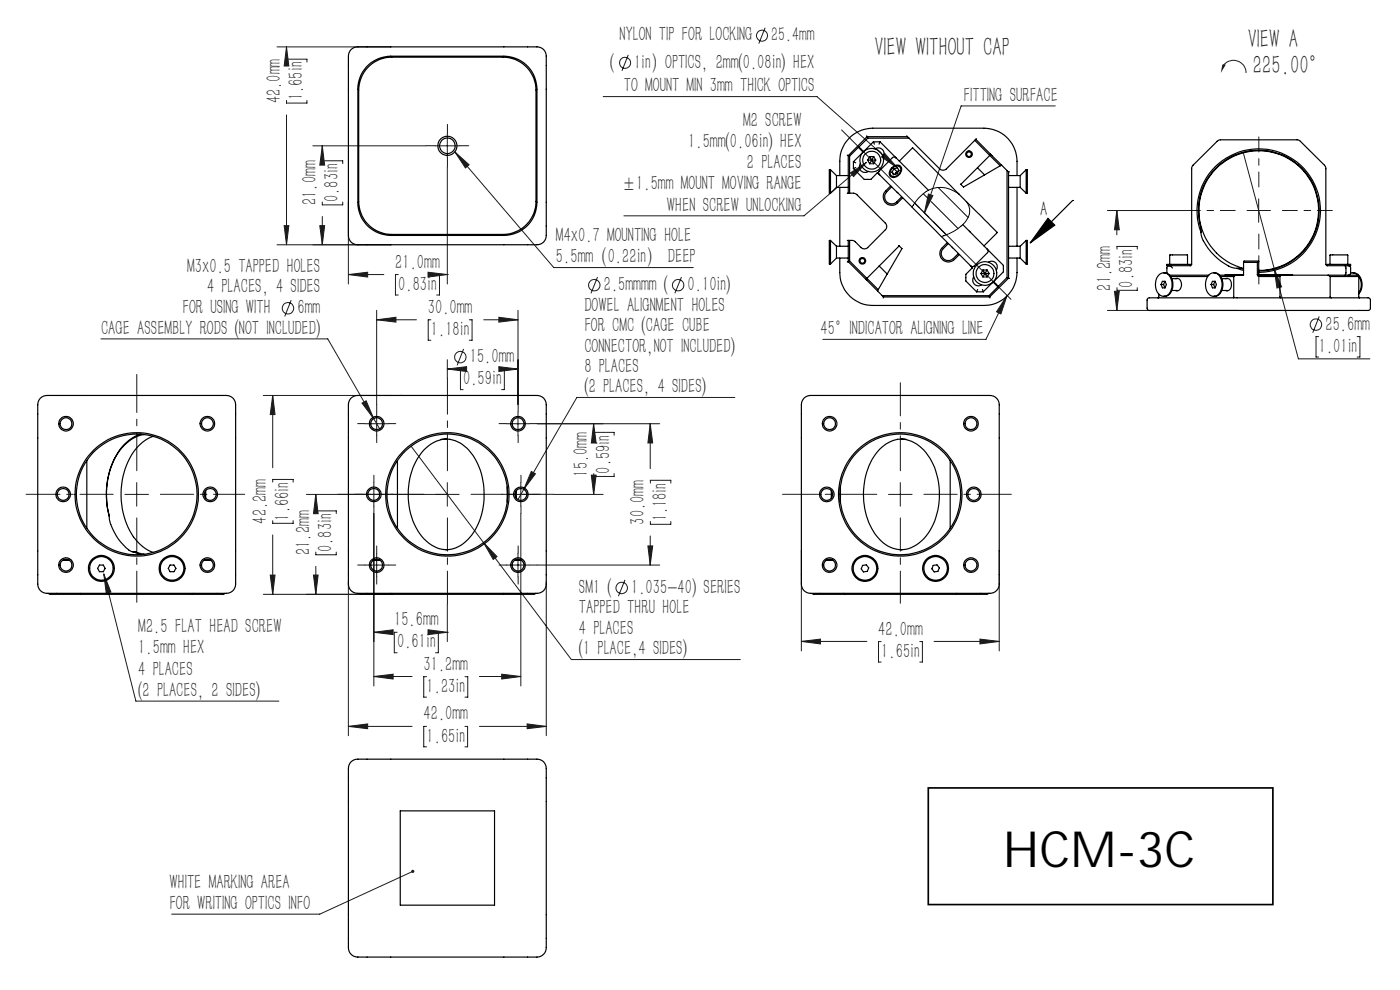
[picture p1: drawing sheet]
<svg xmlns="http://www.w3.org/2000/svg" width="297mm" height="210mm" viewBox="0 0 297 210" stroke-linecap="round" stroke-linejoin="round" font-family="sans-serif">
<g fill="none" stroke="#191924" stroke-width=".21">
<path d="M133.3 11.6l-1.4 3.4M162.3 5.9l-1.3 3.3M259.4 14.1a2.67 2.67 0 0 1 3-1.2 2.67 2.67 0 0 1 1.9 2.6M126.8 58.8l-1.4 3.4M144.6 58.8l-1.4 3.4M61.8 63.7l-1.4 3.4M98.4 74l-1.4 3.5M279.9 67.1l-1.4 3.5M132.6 123l-1.4 3.5"/>
<circle cx="132.6" cy="13.3" r="1.18"/>
<circle cx="161.7" cy="7.6" r="1.18"/>
<circle cx="61.1" cy="65.4" r="1.22"/>
<circle cx="97.7" cy="75.7" r="1.21"/>
<circle cx="126.1" cy="60.5" r="1.22"/>
<circle cx="143.9" cy="60.5" r="1.21"/>
<circle cx="279.2" cy="68.9" r="1.22"/>
<circle cx="131.9" cy="124.7" r="1.21"/>
</g>
<path d="M259.3 13.7h.8l-1.1 1.8z" fill="#191924"/>
<path d="M222.3 46.3l1.5 1.5-5.3 3.7zM227.5 42.5l-9 9M227.5 42.5h.1" fill="none" stroke="#000" stroke-width=".25"/>
<g fill="none" stroke="#191924" stroke-width=".21">
<path d="M58.8 9.9h24.1M60.8 9.9l.5 4.1h-1zM60.8 9.9v.2M60.8 13.2v-.6h4.3v.6M60.8 21.3v.6h4.3v-.6M60.8 24.4v27.5M66.4 30.9h24M68.4 30.9l.5 4.1h-1.1zM68.4 30.9v.7M68.4 34.7v-.6h4.3v.6M92.4 30.9h5M94.9 35.4v24.8"/>
<path d="M94.9 28.4v5M96.5 32.2l3 2.8-.8 .6zM96.5 32.2l21 24.6h29.6M128 20.5h45.3l17.1 15.1M180.4 36.7l3.4-2.3-2.7 3.1zM183.8 34.4l-13.2 11.4h-38.2M187.7 32.5l2.7 3.1-3.4-2.3zM223.9 22.5h-20l-7.8 22.7M263.7 32.3l6.6 24.7M58.8 51.9h24.1M60.3 47.9h1l-.5 4zM67.8 47.9h1.1l-.5 4z"/>
<path d="M68.4 42.9v.6h4.3v-.6M68.4 45.9v6M73.9 58.2l4.1-.5v1.1zM73.9 42.9v17.3M73.9 58.2h7.5M84.5 58.2h-.6v4.4h.6M90.8 57.7l4.1 .5-4.1 .6zM92.6 58.2h.6v4.4h-.6M94.9 58.2h.1M197 41.2l.9 .3-1.8 3.7zM234.9 44.7h16.5M236.9 44.7l.6 4h-1.1z"/>
<path d="M236.9 44.7v5.1M237 52.8v-.5h4.3v.5M264.5 44.7h5M267 42.2v5M270.3 57l1.6 3.8-1 .3zM270.3 57l5.1 19.1h15.2M21.4 71.9h48.1l9.8 16.9M79.9 67.8l4.1-.5v1zM79.9 65.8v20M79.9 67.8h8.4M91.4 67.8h-.6v4.4h.6M94.9 76.3v3.9"/>
<path d="M94.9 78.3h.3M94.9 78.3l4.1-.5v1zM98.2 78.3h-.5v4.4h.5M99.6 67.8h.6v4.4h-.6M102.6 67.8h7.3M105.8 67.3l4.1 .5-4.1 .5zM105.8 77.8l4.1 .5-4.1 .5zM106.4 78.3h.6v4.4h-.6M109.5 78.3h.4M109.9 65.8v20M213.6 62.7l-1.3 3.9-.9-.5zM213.6 62.7l-4.4 9.3h-34.6"/>
<path d="M234.9 65.9h27.5M236.4 61.8h1.1l-.6 4.1zM236.9 64.1v1.8M237 61v.6h4.3v-.6M279.7 71.4h-.5v4.3h.5M287.9 71.4h.6v4.3h-.6M55.8 83.9h27.1M57.9 83.9l.4 4h-1zM57.9 83.9v15.3M76.8 85.5l.9-.5 1.6 3.8zM77.4 89.9h5M79.3 88.8l1.2 2.2"/>
<path d="M79.9 87.4v5M87.2 94.6l15.4 20.5M107.4 89.9h5M109.9 87.4v5M113.9 89.9h26M125.9 89.9h.1M125.9 89.9l.6 4.1h-1.1zM126 92.3v-.6h4.3v.6M137.9 89.9l.6 4.1h-1.1zM137.9 89.9v9.5M155.9 84.3h-33.5l-11.3 19.5M26.5 104.9h5"/>
<path d="M29 102.4v5M57.9 102.3v-.6h4.3v.6M57.9 110.4v.6h4.3v-.6M57.9 113.5v12.6M67 104.9v1M67 108.9v-.5h4.3v.5M67 117.1v.6h4.3v-.6M67 104.9l.5 4.1h-1zM77.4 119.9h5M79.3 108.9v36.6M79.3 102.4v5M79.9 117.4v5"/>
<path d="M94.9 102.4v5M97.4 104.9h-32.4M102.6 115.1l2.8 3-.8 .6zM102.6 115.1l18.6 24.8h35.9M107.4 119.9h5M108 104.9h5M109.9 117.4v5M110.5 102.4v5M110.5 108.9v36.6M111.1 103.8l-1.2 2.2M112.7 100l.9 .5-2.5 3.3zM114 119.9h25.9"/>
<path d="M117.5 104.9h10.4M125.4 100.8h1.1l-.6 4.1zM125.9 103.5v1.4M126 100.5v.6h4.3v-.6M137.4 115.8h1.1l-.6 4.1zM137.9 113.7v6.2M138 102.5v-.6h4.3v.6M138 110.6v.6h4.3v-.6M170 116.9v21.2M188.5 104.9h5M191 102.4v5M212 116.9v21.2"/>
<path d="M22 121.7l1.5 3.9-1 .2zM22 121.7l6.8 27h30.4M55.8 126.1h27.3M57.3 122h1l-.4 4.1zM66.5 122h1l-.5 4.1zM67 120.1v6M73.9 123.3v32.8M79.3 134.1l4.1-.5v1zM79.3 134.1h1.9M84.2 134.1h-.6v4.4h.6M90.8 133.6l4.1 .5-4.1 .5zM92.4 134.1h.6v4.4h-.6"/>
<path d="M94.9 128.2v7.9M94.9 134.1h.1M115.9 123.3v32.8M170 136.1h13.9M170 136.1l4.1-.5v1zM186.9 136.1h-.5v4.3h.5M195.1 136.1h.6v4.3h-.6M198.2 136.1h13.8M207.9 135.6l4.1 .5-4.1 .5zM73.9 154.1l4.1-.5v1zM73.9 154.1h13.5M79.3 143.5l4.1-.5v1z"/>
<path d="M79.3 143.5h8.1M90.5 154.1h-.6v4.3h.6M90.5 143.5h-.6v4.4h.6M98.6 154.1h.6v4.3h-.6M98.6 143.5h.6v4.4h-.6M101.7 154.1h14.2M101.7 143.5h8.8M106.4 143l4.1 .5-4.1 .5zM111.8 153.6l4.1 .5-4.1 .5zM87.6 184.8l-19.8 9.1h-31.4"/>
</g>
<path d="M214.5 63.5l-36-35.9" fill="none" stroke="#191924" stroke-width=".21" stroke-dasharray="30.3 1.4 1.4 1.4" stroke-dashoffset="7.1"/>
<path d="M94.9 99.9v-19.7" fill="none" stroke="#191924" stroke-width=".21" stroke-dasharray="30.3 1.4 1.4 1.4" stroke-dashoffset="22.6"/>
<path d="M24 104.9h-18.5M29 109.9v17.9M34 104.9h17.9M89.9 104.9h-18.2M94.9 109.9v18.3M191 109.9v18.1M196 104.9h18.5" fill="none" stroke="#191924" stroke-width=".21" stroke-dasharray="30.3 1.4 1.4 1.4" stroke-dashoffset="23.3"/>
<path d="M99.9 104.9h17.6" fill="none" stroke="#191924" stroke-width=".21" stroke-dasharray="30.3 1.4 1.4 1.4" stroke-dashoffset="23.6"/>
<g fill="none" stroke="#191924" stroke-width=".21" stroke-dasharray="30.3 1.4 1.4 1.4">
<path d="M92.4 30.9h-2M94.9 28.4v-2M94.9 33.4v2M97.4 30.9h2M77.4 89.9h-1.5M79.9 87.4v-1.6M79.9 92.4v1.5M82.4 89.9h1.6M107.4 89.9h-1.5M109.9 87.4v-1.6M109.9 92.4v1.5M112.4 89.9h1.6"/>
<path d="M76.8 104.9h-1.5M77.4 119.9h-1.5M79.3 102.4v-1.6M79.3 107.4v1.5M79.9 117.4v-1.6M81.8 104.9h1.6M82.4 119.9h1.6M107.4 119.9h-1.5M108 104.9h-1.5M109.9 117.4v-1.6M110.5 102.4v-1.6M110.5 107.4v1.5"/>
<path d="M112.4 119.9h1.6M113 104.9h1.6M79.9 122.4v1.5M109.9 122.4v1.5"/>
</g>
<path d="M191 99.9v-18.7" fill="none" stroke="#191924" stroke-width=".21" stroke-dasharray="30.3 1.4 1.4 1.4" stroke-dashoffset="22.9"/>
<path d="M29 99.9v-20.5M186 104.9h-20" fill="none" stroke="#191924" stroke-width=".21" stroke-dasharray="30.3 1.4 1.4 1.4" stroke-dashoffset="22.2"/>
<path d="M267.1 39.7v-10.7M262.1 44.7h-10.6M267.1 49.7v10.6M272.1 44.7h10.6" fill="none" stroke="#191924" stroke-width=".21" stroke-dasharray="30.3 1.4 1.4 1.4" stroke-dashoffset="27.2"/>
<path d="M222.3 46.3l1.5 1.5-5.3 3.7z" fill="#000"/>
<g fill="#191924">
<path d="M180.4 36.7l3.4-2.3-2.7 3.1zM197 41.2l.9 .3-1.8 3.7zM187.7 32.5l2.7 3.1-3.4-2.3zM213.6 62.7l-1.3 3.9-.9-.5z"/>
<path d="M87.4 184.6a.34 .34 0 0 0-.1 .4 .34 .34 0 0 0 .4 .1 .34 .34 0 0 0 .2-.4l-.3 .1 .3-.1-.3-.2zM22 121.7l1.5 3.9-1 .2zM96.5 32.2l3 2.8-.8 .6z"/>
<path d="M73.9 154.1l4.1-.5v1zM111.8 153.6l4.1 .5-4.1 .5zM79.9 67.8l4.1-.5v1zM105.8 67.3l4.1 .5-4.1 .5zM94.9 78.3l4.1-.5v1zM105.8 77.8l4.1 .5-4.1 .5zM112.7 100l-1.6 3.8 2.5-3.3zM79.3 143.5l4.1-.5v1zM106.4 143l4.1 .5-4.1 .5zM102.6 115.1l2 3.6 .8-.6zM76.8 85.5l2.5 3.3-1.6-3.8zM79.3 134.1l4.1-.5v1zM90.8 133.6l4.1 .5-4.1 .5zM170 136.1l4.1-.5v1zM207.9 135.6l4.1 .5-4.1 .5zM73.9 58.2l4.1-.5v1.1zM90.8 57.7l4.1 .5-4.1 .6zM270.3 57l.6 4.1 1-.3z"/>
<path d="M57.3 122h1l-.4 4.1zM57.9 83.9l.4 4h-1zM125.4 100.8h1.1l-.6 4.1zM125.9 89.9l.6 4.1h-1.1zM60.3 47.9h1l-.5 4zM60.8 9.9l.5 4.1h-1z"/>
<path d="M137.9 89.9l.6 4.1h-1.1zM137.4 115.8h1.1l-.6 4.1zM67 104.9l.5 4.1h-1zM66.5 122h1l-.5 4.1zM68.4 30.9l.5 4.1h-1.1zM67.8 47.9h1.1l-.5 4z"/>
<path d="M236.9 44.7l.6 4h-1.1zM236.4 61.8h1.1l-.6 4.1z"/>
</g>
<g fill="none" stroke="#000" stroke-width=".25">
<path d="M74.5 10.5a4.8 4.8 0 0 1 3.4-.6h35.2a2.24 2.24 0 0 1 2.8 2.8v36.4a2.24 2.24 0 0 1-2.8 2.8h-36.4a2.24 2.24 0 0 1-2.8-2.8v-36.4a3.1 3.1 0 0 1 .6-2.2zM77.7 14.2a7.2 7.2 0 0 1 5.2-2.3h24a7 7 0 0 1 7 7v24a7 7 0 0 1-7 7h-24a7 7 0 0 1-7-7v-24a7 7 0 0 1 1.8-4.7zM77.9 14.4a7 7 0 0 1 5.2-2.3h23.6a7 7 0 0 1 7 7v23.6a7 7 0 0 1-7 7h-23.6a7 7 0 0 1-7-7v-23.6a7.2 7.2 0 0 1 1.8-4.7zM176.2 36v5M176.2 36h-.3v5h.3M176.2 36l1.3 1.2M177.5 37.2v2.5M177.5 39.7l-1.3 1.3M177.5 37.2h2.5M177.5 39.7h2.5M178.2 37.2a16.1 16.1 0 0 1 .2-4.9 7.1 7.1 0 0 1 6.7-5.1h23.6a7 7 0 0 1 7.1 7v3M178.2 39.7v12.5"/>
<path d="M179.7 32.9l.3 .1M180 33v8M180 33l.2 .1M180.2 33.1v7.9M181 35.8l2.3 2.3h1.5l1.4-1.5 .3 .4M181 34.3l.5 .2M181 34.3v1.5M181.5 35.5l-.5 .3M182.1 31.3l-1.9 1.8M182.1 31.3l1 1M182.2 31.2l1 1M182.2 31.2l-.1 .1"/>
<path d="M182.5 34.7a1.19 1.19 0 0 0 .2 1.5 1.19 1.19 0 0 0 1.5 .2M183.1 32.3l-2.1 2M183.1 32.3h.1M183.2 32.2h.1M183.9 28.8v.2M183.9 29l-3.9 4M183.9 29l.2 .3M183.9 29h8.6M184 34l.5 .7 .4-.7M184 34h1.8M184.1 29.3l-1.9 1.9M184.1 29.3h8.7"/>
<path d="M184.5 33.2l-.5 .8M184.5 33.2h.9M184.5 33.2l.4 .8M184.9 34l.5 .7 .4-.7M185.3 30.1l.2 .5M185.3 30.1l-2.1 2.1M185.3 30.1h1.4M185.4 33.2l.4 .8M185.4 33.2l-.5 .8M185.6 31.6a1.2 1.2 0 0 1 1.6 .1 1.2 1.2 0 0 1 .1 1.6M186.5 37l19.5 19.4M186.7 30.1l-.2 .5"/>
<path d="M186.7 30.1l3.3 3.3M189 39.4a3.8 3.8 0 0 0-1.6 1.9 1.8 1.8 0 0 0 .9 2 1.8 1.8 0 0 0 2.1-.3l1.1-1M189 35.8a1.34 1.34 0 0 1 2.2-.3 1.71 1.71 0 0 1-2.3 2l-.3-.6zM189.2 39.6a3.5 3.5 0 0 0-1.5 1.9 1.5 1.5 0 0 0 .8 1.6 1.5 1.5 0 0 0 1.7-.3l1.1-1M189.2 36.5l.5 .5M189.3 35.7a.92 .92 0 0 1 1.1-.5 .92 .92 0 0 1 .7 1 1.36 1.36 0 0 1-2.1 1l-.2-.6zM189.7 35.8l.7-.2 .3 .5-.4 .8-.8 .2-.3-.6M189.7 35.8l-.5 .7M189.7 35.8l.6 .6M190 36.7l-.1 .3zM190 33.4l7 6.9M190 33.4l-.3-.1-.4 .1-2.9 3v.3l.1 .3"/>
<path d="M190.3 36.4l.3-.1-.6 .4M190.3 36.4l-.3 .3M190.8 34.2l2.8-2.8 18 17.9-2.9 2.9M192.3 28.8l.2 .2M192.5 29l6.9 6.8a1.02 1.02 0 0 0 1.4 0l6-6M203.8 39v.1M206.8 29.8l3.2 3.2M207 29.6l3.4 3.4M207 29.6l-.2 .2M207.1 29.4l-.1 .2M207.4 35.6l1.5 1.5M208.9 37.1l-4.5 2.6-.6-.6"/>
<path d="M210 33l2.2 2.2M210 33h.4M210 33l-6.2 6.1M210.4 33l2.1 2M212.2 35.2l-3.3 1.9M212.5 35l-.3 .2M212.5 35l1.5 1.5M213.6 36.2v22.7M214 37.2h2.4M214 39.7h2.4M214 36.5v22.5M214.1 36.4l-.1 .1"/>
<path d="M215.8 39.7v12.5M216.4 37.2v2.5M216.4 39.7l1.3 1.3M217.7 36v5M217.7 36h.2v5h-.2M217.7 36l-1.3 1.2M275.3 35h.1M276.8 36.4h-.1M176.2 51v5M176.2 51h-.3v5h.3M176.2 51l1.3 1.2M177.5 52.2v2.5"/>
<path d="M177.5 54.7l-1.3 1.3M177.5 52.2h2.5M177.5 54.7h2.5M178.2 54.7a16.1 16.1 0 0 0 .2 5 7.1 7.1 0 0 0 6.7 5.1h23.6a7 7 0 0 0 7.1-7v-3.1M179.7 41h.3M179.7 51h.3M180 55.5l3.9 4M180 41h1.1l.6 .2 6.1 6.1a1.02 1.02 0 0 1 0 1.4l-3.7 3.8a1.03 1.03 0 0 1-1.4 0l-1.5-1.4-1.2-.1M180 55.5l-.3 .1M180 51v4.5M180.2 55.4l3.7 3.6M180.2 51v4.4"/>
<path d="M180.2 55.4l-.2 .1M183.9 59l2.4 2.4M183.9 59.5l2.3 2.2M183.9 59v.5M186.5 56.4l1.7 1.7M186.5 56.4l-2.6 2.6M188.2 58.1l-1.9 3.3M190.7 52.1l.1 .1M190.8 52.2l.6 .5-3.2 5.4M190.8 52.2l-4.3 4.2M194 43.1l6.7 6.7M201 51.5a3.8 3.8 0 0 0-1.6 1.9 1.81 1.81 0 0 0 .9 1.9 1.81 1.81 0 0 0 2.2-.2l1-1.1"/>
<path d="M201.2 51.7a2.97 2.97 0 0 0-1.5 1.8 1.5 1.5 0 0 0 .8 1.6 1.5 1.5 0 0 0 1.7-.3l1.1-1M204.3 47.6l5.2 5.3M206 56.4l.3 .4-1.4 1.4v1.4l2.3 2.3M206.6 58.7a1.2 1.2 0 0 0 .1 1.6 1.2 1.2 0 0 0 1.5 .1M208.1 58l.4 .8 .4-.8M208.1 58h1.7M208.5 57.3h.9M208.5 57.3l-.4 .7M208.5 57.3l.4 .7M208.9 58l.5 .8 .4-.8M209.4 57.3l.4 .7M209.4 57.3l-.5 .7"/>
<path d="M209.5 52.9a.45 .45 0 0 1 0 .7l-2.9 2.9-.4 .1-.2-.2M209.5 52.9l3.3 3.4 .1 1.4-2.1 2M209.7 55.6a1.2 1.2 0 0 1 1.5 .2 1.2 1.2 0 0 1 .1 1.5M210.7 59.8h.1M210.7 59.8l-2.1 2.1M210.7 59.8l1 1M210.8 59.7h.1M210.8 59.7l1 1M213.6 58.9l-1.8 1.8M213.6 58.9l.4 .1M214 59l.1 .1M214 52.2h2.4"/>
<path d="M214 54.7h2.4M214 59l-4.1 4M216.4 52.2v2.5M216.4 54.7l1.3 1.3M217.7 51v5M217.7 51h.2v5h-.2M217.7 51l-1.3 1.2M245.8 58.4a1.53 1.53 0 0 1 1.6-.4 1.53 1.53 0 0 1 1.1 1.3 2.84 2.84 0 0 1-1.2 3.5 2.06 2.06 0 0 1-2.2-2.4l.3-1.3zM246.9 57.9a1.8 1.8 0 0 1 1.9 1.8 2.45 2.45 0 0 1-1.7 3.2h-.2M247.1 59.7l-.3 .7M247.2 59.7l.2 .7-.2 .7M247.2 59.7h-.6l-.3 .7"/>
<path d="M248 56.4h-.5v-.3h5v.3M248 56.4l.7 .5M248 56.4h-.2l-.3 .3v1.2M248 56.4h4.5M248.1 58.4h8.3M248.1 56.1l.1-2h3.7v2M248.4 58.7h7.8M248.6 59.1h1.2M249.4 59.1a.96 .96 0 0 1 1.2 1.1 1.08 1.08 0 0 1-1.2 1.4M252.5 56.4l.3-.3v-20.5l.3-.5 5.2-5.3 .5-.1h16.6l5.6 5.4 .3 .5v20.5l.3 .3M254.8 49.3a13.1 13.1 0 0 1 9.2-17.3 13.1 13.1 0 0 1 16 11.1 13.1 13.1 0 0 1-13 14.7M254.8 49.3v.2a11.1 11.1 0 0 0 6.3 7.1l1.3 .3"/>
<path d="M254.8 48.5a12.8 12.8 0 0 1 9.6-16.4 12.8 12.8 0 0 1 15.3 11.2 12.8 12.8 0 0 1-12.7 14.2M254.8 48.5v.8M254.9 48.3l-.1 .2M256.6 58.2a1.55 1.55 0 0 1 2.5 1.1 2.84 2.84 0 0 1-1.2 3.5 2.06 2.06 0 0 1-2.2-2.4l.3-1.3zM257.5 57.9a1.64 1.64 0 0 1 1.8 1.4 2.84 2.84 0 0 1-1.2 3.5l-.6 .1M257.7 59.7l-.2 .7M257.8 59.7h-.6l-.3 .7M257.8 59.7l.3 .7-.3 .7M259 58.7h2.7M259.2 59.1h1.2M260 59.1a1.04 1.04 0 0 1 1.1 .3 1.04 1.04 0 0 1 .1 1.1 .96 .96 0 0 1-1.2 1.1M261.7 58.7v4.5"/>
<path d="M262.2 58.4l-.5 .3M262.4 56.9l1.4 .4M263.2 56.9l.6 .2M263.2 56.9h-.8M263.4 56.8l-.2 .1M263.6 58.3v.1M263.8 57a12.7 12.7 0 0 1-6.7-20.2 12.7 12.7 0 0 1 21.2 2 12.7 12.7 0 0 1-10.4 18.5h-.9M263.8 58.3l-3.9 .1M263.8 55.7v2.7h-5.1M263.8 55.7h2.9M266.7 55.7l.1 2.8 4.7 .2M267 58.3l7.2 .1"/>
<path d="M267 58.3l4.5 .1M267 55.4h-3.1l-.1 .3M267 55.4l-.3 .3M267 55.4v2.9M271.5 58.4v4.8M271.5 58.4h16.4l.4 .3M281.5 56.4v-.3h5v.3h-.5M281.6 56.4h4.4M281.8 58.4l.4 .3M282.1 56.1l.1-2h3.7v2M282.2 58.7v4.3l.3 .2M282.2 58.7h6.1"/>
<path d="M285.3 56.4l.2 .3v1.2l-.2 .5M286 56.4h.3l.2 .3v1.2l-.1 .3-.4 .2M286.5 57.9a1.96 1.96 0 0 1 2.3 2.3l-.2 1.3-.3 .6M287 57.9a2.03 2.03 0 0 1 2 2.3l-.2 1.3-.5 .9M288.3 58.7v4.3l.1 .2M186.2 61.7l1.2 1.3M186.3 61.4l-.1 .3M187.2 62.7h22.6M187.4 63v.2M187.4 63h22.5M207.2 61.9h1.4M207.4 61.4l-.2 .5"/>
<path d="M208.4 61.4l.2 .5M209.8 62.7l.1 .3M209.9 63l.1 .2M211.7 60.8l-1.9 1.9M211.8 60.7l-.1 .1M243.4 63.4l.3-.2h46.6l.4 .4v1.9l-.4 .4h-46.6l-.4-.4zM245.8 62.4v.6l-.2 .2M246.3 60.4l.3 .7h.6M246.3 60.4h.5M246.8 60.4l.3 .7M248.6 61.6h1.2M256.9 60.4l.3 .7h.6"/>
<path d="M256.9 60.4h.6M257.5 60.4l.2 .7M259.2 61.6h1.2M8.6 84.5a4.8 4.8 0 0 1 3.4-.6h35.2a2.25 2.25 0 0 1 2.8 2.8v36.4a2.25 2.25 0 0 1-2.8 2.8h-36.4a2.25 2.25 0 0 1-2.8-2.8v-36.4a3.1 3.1 0 0 1 .6-2.2zM18.4 97.7v14.4M29.8 92.1a10 10 0 0 0-6 6.2 17.5 17.5 0 0 0-.6 11.2M30.5 92.2h.1M30.6 92.2a9.4 9.4 0 0 0-6.9 6.4 17.4 17.4 0 0 0-.5 10.9M32.5 92.6a10.8 10.8 0 0 0-6.2 7.6 16.1 16.1 0 0 0 2.9 14.8l1.6 1.3 1.7 .9M74.5 84.5a4.8 4.8 0 0 1 3.4-.6h35.2a2.24 2.24 0 0 1 2.8 2.8v36.4a2.24 2.24 0 0 1-2.8 2.8h-36.4a2.24 2.24 0 0 1-2.8-2.8v-36.4a3.1 3.1 0 0 1 .6-2.2zM84.3 97.7v14.4M85.1 83.9h.1"/>
<path d="M93.6 93.2a7.1 7.1 0 0 1 7.1 3.9 15.3 15.3 0 0 1-1.1 16.9 6.8 6.8 0 0 1-5.1 2.6M94.7 93.1a8.2 8.2 0 0 0-6.8 5.4 15.2 15.2 0 0 0 2 15.8 7 7 0 0 0 5 2.3M170.6 84.5a4.8 4.8 0 0 1 3.4-.6h35.2a2.27 2.27 0 0 1 2.8 2.8v36.4a2.27 2.27 0 0 1-2.8 2.8h-36.4a2.24 2.24 0 0 1-2.8-2.8v-36.4a3.1 3.1 0 0 1 .6-2.2zM190.3 93.2h1.9M190.4 93.2a8.7 8.7 0 0 0-6.3 6.2 15.3 15.3 0 0 0 2.4 14.9 6.6 6.6 0 0 0 4.8 2.3M191.2 93.1a7.8 7.8 0 0 1 6.4 4.7 15.2 15.2 0 0 1-1.6 16.5 7.1 7.1 0 0 1-4.8 2.3M201.6 97.7v14.4M13.3 118.9h1.4M21.1 119.9h.8l.4 .7-.4 .7h-.8l-.4-.7zM23.2 109.5v.2a11.1 11.1 0 0 0 4.7 7.3l.7 .1M28.2 117.1h.7M28.6 117.1l1.2 .5"/>
<path d="M28.6 117.1h.1M28.9 117.1l1.7 .5M28.9 117.1h-.2M30.5 117.6h.1M36.1 119.9h.8l.4 .7-.4 .7h-.8l-.4-.7zM43.2 118.9h1.6M43.6 104.1v1.5M79.2 118.9h1.4M107.6 103.2v3.3M109.1 118.9h1.6M109.5 104.1v1.5M175.2 118.9h1.5"/>
<path d="M176.4 104.1v1.6M178.3 103.3v3.2M183 119.9l.8-.1 .5 .7-.3 .7-.8 .1-.5-.6zM198 119.9l.8-.1 .5 .7-.3 .7-.8 .1-.5-.6zM10.3 125.9l.3 .2h36.8l.3-.2M113.6 125.9l-.3 .2h-36.8l-.3-.2M209.7 125.9l-.3 .2h-36.8l-.3-.2M74.5 161.6a4.8 4.8 0 0 1 3.4-.6h35.2a2.24 2.24 0 0 1 2.8 2.8v36.4a2.27 2.27 0 0 1-2.8 2.8h-36.4a2.27 2.27 0 0 1-2.8-2.8v-36.4a3.1 3.1 0 0 1 .6-2.2zM78.9 165h.7v2.1h1v.4h-1.7zM80.3 168.7a.68 .68 0 0 1 1.1 0v.3a.57 .57 0 0 0-.8 0 .57 .57 0 0 0 0 .8 .57 .57 0 0 0 .8 .1 .7 .7 0 0 1-.9 .4 .7 .7 0 0 1-.4-.9zM81.6 166l.4-.1a.25 .25 0 0 0 .1-.2 .25 .25 0 0 0-.2-.2h-.4v2h-.7v-2.5l1.3 .1a.58 .58 0 0 1 .7 .4 .58 .58 0 0 1-.5 .7 .69 .69 0 0 1 .6 .8 .69 .69 0 0 1-.8 .5h-.5v-.4M81.6 166h.1"/>
<path d="M81.6 166.4h.1M81.6 166.4l.6 .1a.31 .31 0 0 1 .1 .4 .31 .31 0 0 1-.3 .2h-.4M81.6 166v.4M81.6 167.1h.1M82 168.8v1.5h-.3l.1-1.8 .5 .1 .4 1.2M82 168.8h.1M82 168.8l.5 1.5h.4l.5-1.5M82.7 169.8h.1M82.9 165h2v.5h-.7v2h-.7v-2h-.6zM83.4 168.8v1.5h.4l-.1-1.8h-.4l-.6 1.3M83.4 168.8h.1M84.1 169.5h.6l.1 .2-.7 .1z"/>
<path d="M84.9 172h20v20h-20zM85.1 168.6l.1-.1a.69 .69 0 0 1 .9 .3v.3l-.3 .3 .3 .1a.67 .67 0 0 1-.3 .8 .67 .67 0 0 1-.8-.1l-.1-.2a.49 .49 0 0 0 .8-.3l-.6-.2 .1-.2h.3l.2-.3a.42 .42 0 0 0-.7-.1zM85.3 165.1l1.6-.1v.5h-.9l-.2 .2 .1 .3h.4v.5a.33 .33 0 0 0-.4 0 .33 .33 0 0 0-.1 .4l1.1 .1v.5l-1.6-.1-.2-.4v-1.6zM85.8 169.4h.1M86.5 166h.4v.5h-.4zM86.7 168.7a.69 .69 0 0 1 1 0v.3a.58 .58 0 0 0-.8 .1 .58 .58 0 0 0 .1 .7 .58 .58 0 0 0 .7 .1v.1a.78 .78 0 0 1-1 .2 .78 .78 0 0 1-.3-1zM87.1 165h.7v.9l1-.9h.8l-1.3 1.1 1.4 1.4h-.8l-1.1-1.1v1.1h-.7z"/>
<circle cx="94.9" cy="30.9" r="2.03"/>
<circle cx="94.9" cy="30.9" r="1.65"/>
<circle cx="184.9" cy="34" r="2.51"/>
<circle cx="184.9" cy="34" r="1.9"/>
<circle cx="205.6" cy="32.7" r=".69"/>
<circle cx="205.6" cy="32.7" r=".49"/>
<circle cx="183" cy="55.3" r=".49"/>
<circle cx="183" cy="55.3" r=".7"/>
<circle cx="209" cy="58" r="1.89"/>
<circle cx="209" cy="58" r="2.5"/>
<circle cx="14" cy="89.9" r="1.26"/>
<circle cx="14" cy="89.9" r="1.55"/>
<circle cx="44" cy="89.9" r="1.55"/>
<circle cx="44" cy="89.9" r="1.25"/>
<circle cx="79.9" cy="89.9" r="1.55"/>
<circle cx="79.9" cy="89.9" r="1.25"/>
<circle cx="109.9" cy="89.9" r="1.55"/>
<circle cx="109.9" cy="89.9" r="1.25"/>
<circle cx="176" cy="89.9" r="1.26"/>
<circle cx="176" cy="89.9" r="1.54"/>
<circle cx="206" cy="89.9" r="1.55"/>
<circle cx="206" cy="89.9" r="1.25"/>
<circle cx="13.4" cy="104.9" r="1.26"/>
<circle cx="13.4" cy="104.9" r="1.56"/>
<circle cx="14" cy="119.9" r="1.25"/>
<circle cx="14" cy="119.9" r="1.55"/>
<circle cx="29" cy="104.9" r="12.8"/>
<circle cx="29" cy="104.9" r="13.1"/>
<circle cx="44" cy="119.9" r="1.55"/>
<circle cx="44" cy="119.9" r="1.24"/>
<circle cx="44.6" cy="104.9" r="1.56"/>
<circle cx="44.6" cy="104.9" r="1.25"/>
<circle cx="79.3" cy="104.9" r="1.26"/>
<circle cx="79.3" cy="104.9" r="1.56"/>
<circle cx="79.9" cy="119.9" r="1.55"/>
<circle cx="79.9" cy="119.9" r="1.24"/>
<circle cx="94.9" cy="104.9" r="12.8"/>
<circle cx="94.9" cy="104.9" r="13.1"/>
<circle cx="109.9" cy="119.9" r="1.55"/>
<circle cx="109.9" cy="119.9" r="1.24"/>
<circle cx="110.5" cy="104.9" r="1.56"/>
<circle cx="110.5" cy="104.9" r="1.25"/>
<circle cx="175.4" cy="104.9" r="1.26"/>
<circle cx="175.4" cy="104.9" r="1.55"/>
<circle cx="176" cy="119.9" r="1.25"/>
<circle cx="176" cy="119.9" r="1.54"/>
<circle cx="191" cy="104.9" r="13.1"/>
<circle cx="191" cy="104.9" r="12.8"/>
<circle cx="206" cy="119.9" r="1.55"/>
<circle cx="206" cy="119.9" r="1.24"/>
<circle cx="206.6" cy="104.9" r="1.56"/>
<circle cx="206.6" cy="104.9" r="1.25"/>
<circle cx="21.5" cy="120.6" r="2.74"/>
<circle cx="21.5" cy="120.6" r="2.49"/>
<circle cx="36.5" cy="120.6" r="2.49"/>
<circle cx="36.5" cy="120.6" r="2.75"/>
<circle cx="183.5" cy="120.6" r="2.51"/>
<circle cx="183.5" cy="120.6" r="2.75"/>
<circle cx="198.5" cy="120.6" r="2.51"/>
<circle cx="198.5" cy="120.6" r="2.75"/>
</g>
<path d="M184.5 34.7h.9M199 39.8l6.4 6.3M195.9 41.1l.8 .9M197.5 42.8l5.7 5.7M203.5 41.2a6.2 6.2 0 0 0-9.4 1.7l-.6 1M205 42.7a3.7 3.7 0 0 1-1.1 5.3 12.3 12.3 0 0 1-4.2 2.2M208.5 58.8h.9" fill="none" stroke="#000" stroke-width=".21"/>
<g fill="#fff" stroke="#fff" stroke-width=".35">
<path d="M77.2 164.9h16.3v5.2h-16.3z"/>
<path d="M79.4 171.2l4.6 .1z"/>
<path d="M81.6 168.7h8v2.8h-8z"/>
<path d="M80.9 167.7h3.8v2.6h-3.8z"/>
<path d="M79.4 169.4h2.2v2.6h-2.2z"/>
</g>
<path d="M196.9 167.1h73.1v24.8h-73.1z" fill="none" stroke="#000" stroke-width=".35"/>
<text font-size="10.6" x="212.8" y="183.9">HCM-3C</text>
<g font-size="5.6" fill="#191924">
<text x="185.5" y="11.9">VIEW WITHOUT CAP</text>
<text x="264.7" y="10.1">VIEW A</text>
<text x="265.8" y="15.8">225.00°</text>
</g>
<g font-size="4.4" fill="#191924">
<text x="131.4" y="8.8">NYLON TIP FOR LOCKING</text>
<text x="127.5" y="14.6">（</text>
<text x="59.6" y="21.9" transform="rotate(-90 59.6 21.9)">42.0mm</text>
<text x="64.3" y="21.3" transform="rotate(-90 64.3 21.3)">1.65in</text>
<text x="132.3" y="19.6">TO MOUNT MIN 3mm THICK OPTICS</text>
<text x="204.4" y="21.5">FITTING SURFACE</text>
<text x="157.6" y="26.9">M2 SCREW</text>
<text x="146" y="31.4">1.5mm(0.06in) HEX</text>
<text x="158.5" y="35.9">2 PLACES</text>
<text x="131.9" y="40.4">±1.5mm MOUNT MOVING RANGE</text>
<text x="67.1" y="43.5" transform="rotate(-90 67.1 43.5)">21.0mm</text>
<text x="71.8" y="42.8" transform="rotate(-90 71.8 42.8)">0.83in</text>
<text x="141.4" y="44.9">WHEN SCREW UNLOCKING</text>
<text x="117.9" y="51.3">M4x0.7 MOUNTING HOLE</text>
<text x="39.7" y="57.8">M3x0.5 TAPPED HOLES</text>
<text x="83.9" y="57">21.0mm</text>
<text x="117.9" y="55.8">5.5mm（0.22in） DEEP</text>
<text x="43.9" y="62.2">4 PLACES，4 SIDES</text>
<text x="84.5" y="61.7">0.83in</text>
<text x="128.1" y="61.8">2.5mmmm (</text>
<text x="145.9" y="61.8">0.10in)</text>
<text x="235.7" y="61.6" transform="rotate(-90 235.7 61.6)">21.2mm</text>
<text x="240.4" y="61" transform="rotate(-90 240.4 61)">0.83in</text>
<text x="21.4" y="71">CAGE ASSEMBLY RODS (NOT INCLUDED)</text>
<text x="38.7" y="66.7">FOR USING WITH</text>
<text x="63.1" y="66.7">6mm</text>
<text x="90.8" y="66.6">30.0mm</text>
<text x="91.4" y="71.3">1.18in</text>
<text x="124" y="66.1">DOWEL ALIGNMENT HOLES</text>
<text x="124" y="70.4">FOR CMC (CAGE CUBE</text>
<text x="174.1" y="71.1">45°INDICATOR ALIGNING LINE</text>
<text x="281.2" y="70.1">25.6mm</text>
<text x="99.7" y="77">15.0mm</text>
<text x="124" y="74.8">CONNECTOR,NOT INCLUDED)</text>
<text x="279.8" y="74.9">1.01in</text>
<text x="98.3" y="81.7">0.59in</text>
<text x="124" y="79.1">8 PLACES</text>
<text x="124" y="83.4">(2 PLACES，4 SIDES)</text>
<text x="124.7" y="101.1" transform="rotate(-90 124.7 101.1)">15.0mm</text>
<text x="129.4" y="100.5" transform="rotate(-90 129.4 100.5)">0.59in</text>
<text x="56.6" y="111.1" transform="rotate(-90 56.6 111.1)">42.2mm</text>
<text x="61.3" y="110.4" transform="rotate(-90 61.3 110.4)">1.66in</text>
<text x="136.7" y="111.3" transform="rotate(-90 136.7 111.3)">30.0mm</text>
<text x="141.4" y="110.6" transform="rotate(-90 141.4 110.6)">1.18in</text>
<text x="65.8" y="117.7" transform="rotate(-90 65.8 117.7)">21.2mm</text>
<text x="70.5" y="117.1" transform="rotate(-90 70.5 117.1)">0.83in</text>
<text x="122.8" y="130.3">TAPPED THRU HOLE</text>
<text x="122.8" y="126">SM1 (</text>
<text x="133.9" y="126">1.035-40) SERIES</text>
<text x="29.3" y="134.3">M2.5 FLAT HEAD SCREW</text>
<text x="83.6" y="132.8">15.6mm</text>
<text x="84.3" y="137.6">0.61in</text>
<text x="122.8" y="134.7">4 PLACES</text>
<text x="186.3" y="134.8">42.0mm</text>
<text x="29.3" y="138.8">1.5mm HEX</text>
<text x="29.3" y="143.3">4 PLACES</text>
<text x="89.8" y="142.3">31.2mm</text>
<text x="122.8" y="139">(1 PLACE,4 SIDES)</text>
<text x="187" y="139.5">1.65in</text>
<text x="29.3" y="147.8">(2 PLACES, 2 SIDES)</text>
<text x="90.5" y="147">1.23in</text>
<text x="89.8" y="152.8">42.0mm</text>
<text x="90.5" y="157.5">1.65in</text>
<text x="35.9" y="188.5">WHITE MARKING AREA</text>
<text x="35.9" y="193">FOR WRITING OPTICS INFO</text>
</g>
<text font-size="4.4" x="220.6" y="45.9">A</text>
<g font-size="4.2" fill="#191924">
<text x="163.6" y="8.8">25.4mm</text>
<text x="134.6" y="14.6">1in）OPTICS，2mm(0.08in) HEX</text>
</g>
</svg>
